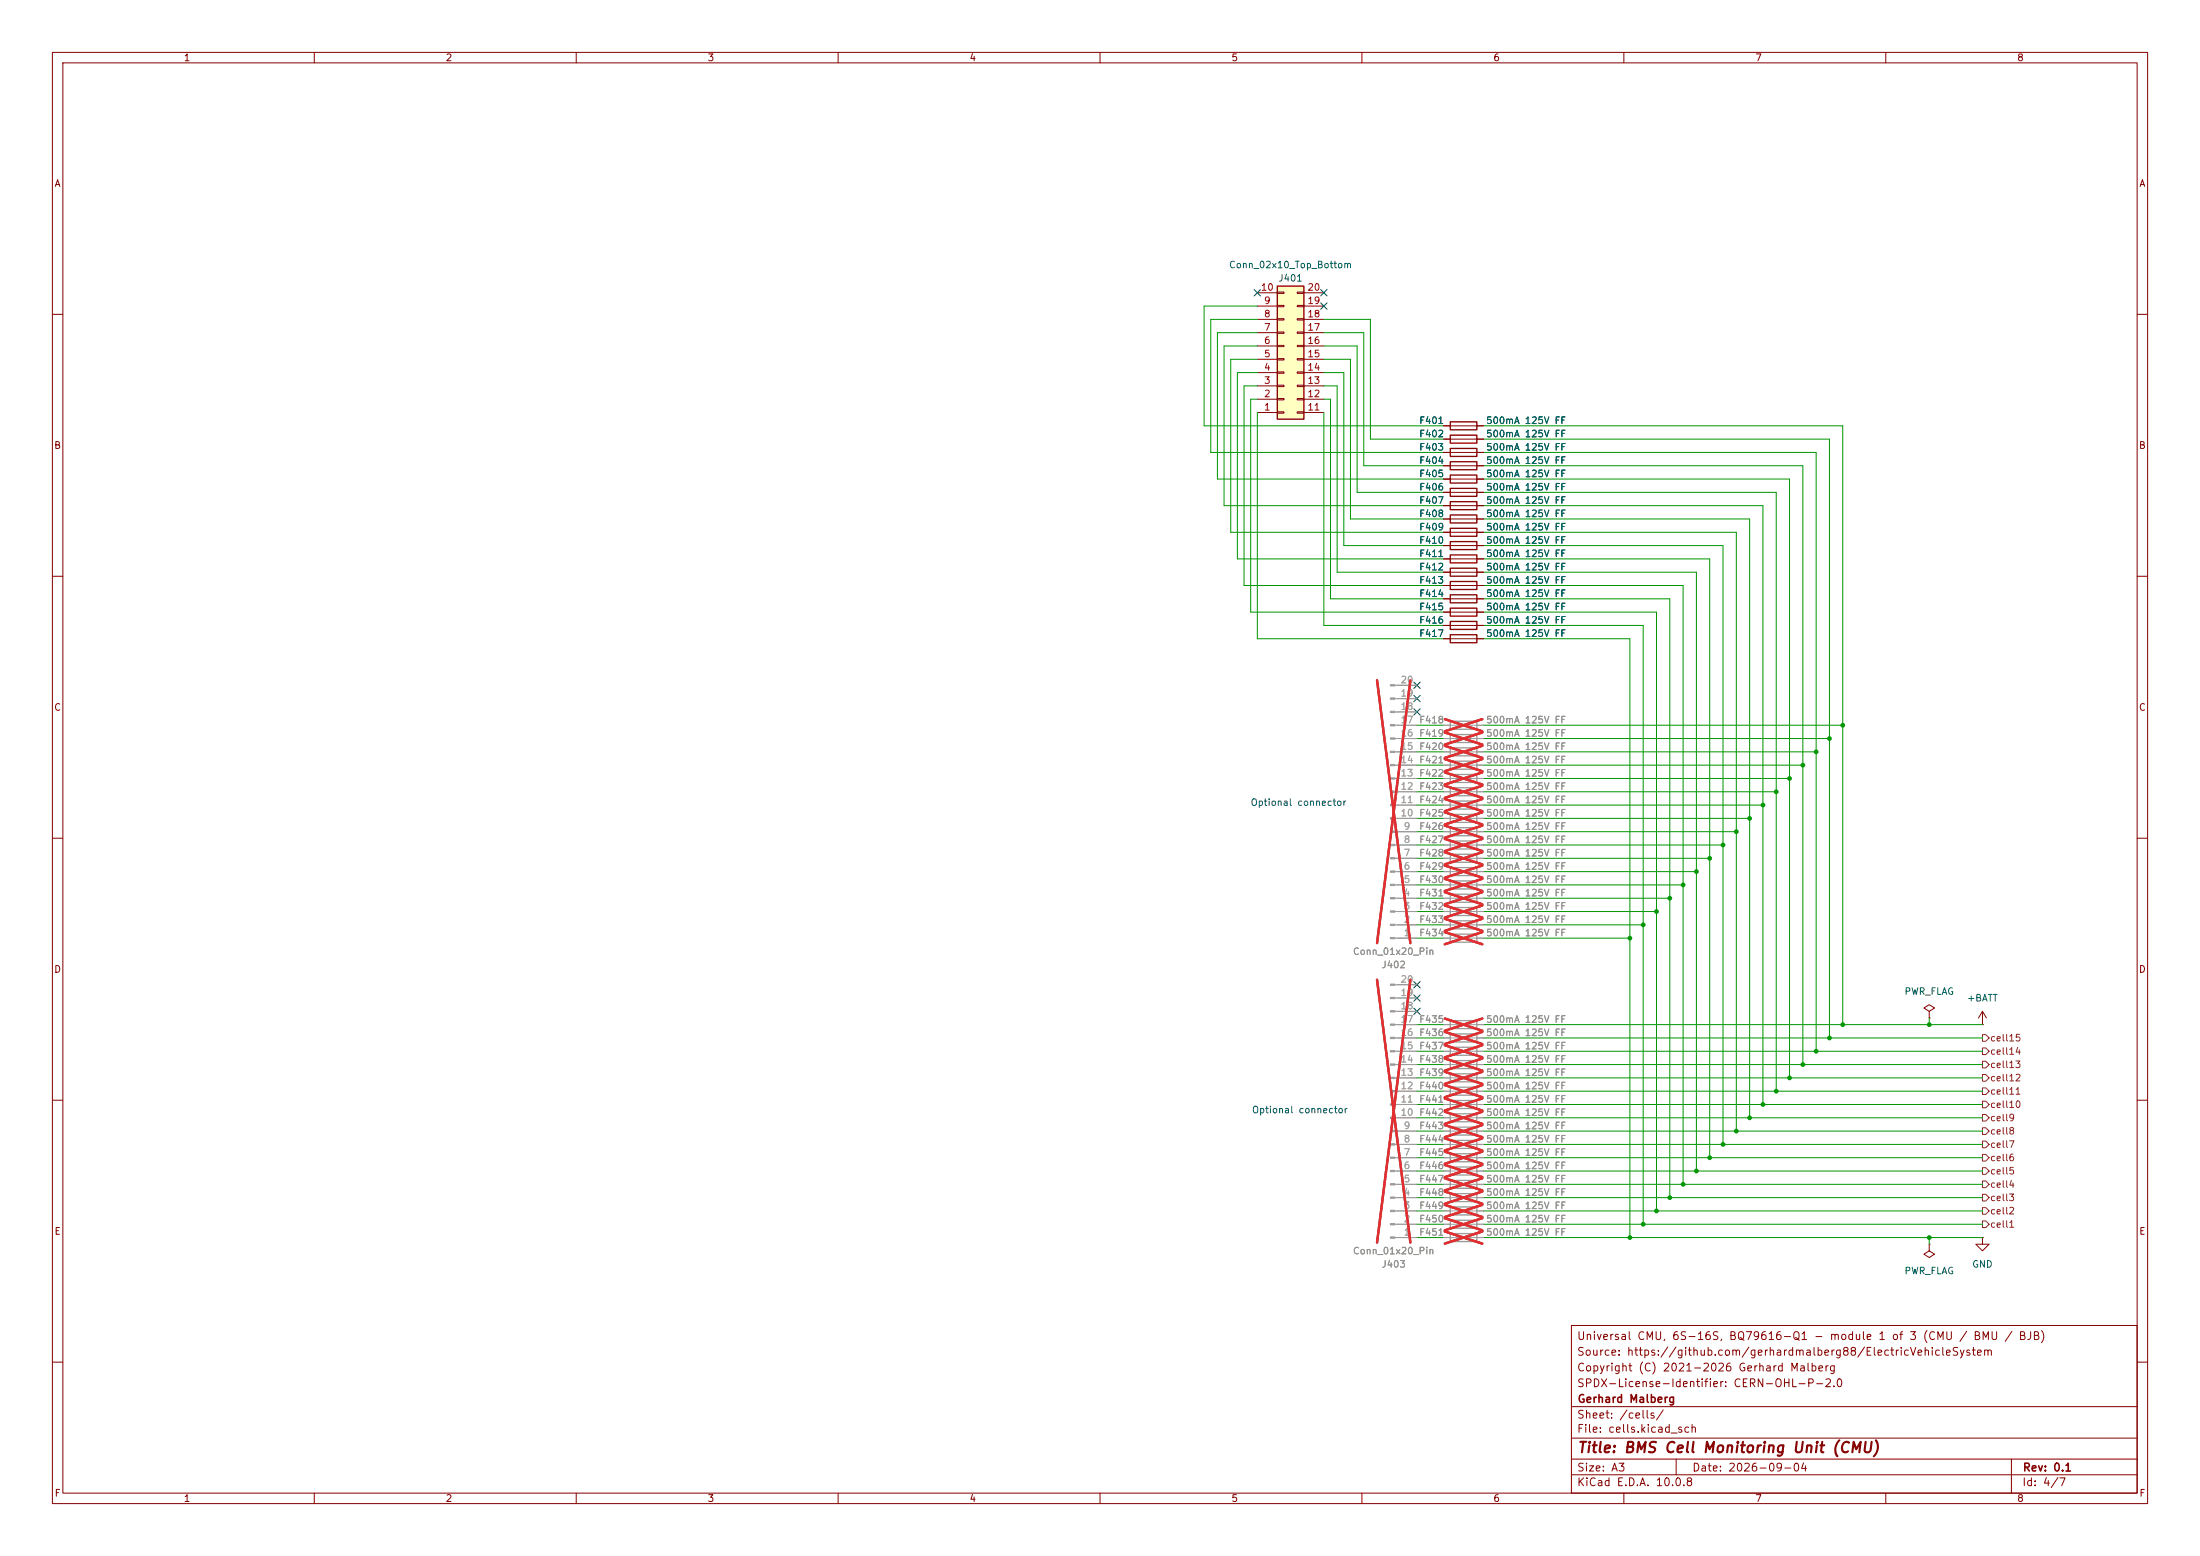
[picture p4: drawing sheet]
<svg xmlns="http://www.w3.org/2000/svg" width="420mm" height="297mm" viewBox="0 0 420 297" stroke-linecap="round" stroke-linejoin="round" font-family="sans-serif">
<g fill="none" stroke="#840000" stroke-width=".19">
<path d="M10 10h400v277h-400zM12 12h396v273h-396zM60 10v2M110 10v2M160 10v2M210 10v2M260 10v2M310 10v2M360 10v2M10 60h2M408 60h2M275.6 81.3h7.6"/>
<path d="M275.6 94h7.6M275.6 99.1h7.6M275.6 96.5h7.6M275.6 86.4h7.6M275.6 83.8h7.6M275.6 88.9h7.6M275.6 91.4h7.6M10 110h2M275.6 111.8h7.6M275.6 116.8h7.6M275.6 119.4h7.6M275.6 114.3h7.6"/>
<path d="M275.6 109.2h7.6M275.6 101.6h7.6M275.6 104.1h7.6M408 110h2M275.6 121.9h7.6M10 160h2M408 160h2M10 210h2M408 210h2M368.3 237.5v1.3l1 .6-1 .6-1-.6 1-.6M368.3 237.5h.1M378.5 236.2v1.3h1.2l-1.2 1.3-1.3-1.3h1.3"/>
<path d="M378.5 236.2h.1M300 253h108v32h-108zM10 260h2M300 278.5h108M300 274.5h108M300 268.5h108M320 278.5v3M384 278.5v6.5M408 260h2M60 285v2M110 285v2M160 285v2"/>
<path d="M210 285v2M260 285v2M300 281.5h108M310 285v2M360 285v2"/>
</g>
<g fill="#9c9b98" stroke="#9c9b98" stroke-width=".19">
<path d="M265.4 178.9h.9v.3h-.9z"/>
<path d="M265.4 176.4h.9v.3h-.9z"/>
<path d="M265.4 173.9h.9v.2h-.9z"/>
<path d="M265.4 171.3h.9v.3h-.9z"/>
<path d="M265.4 168.8h.9v.2h-.9z"/>
<path d="M265.4 166.2h.9v.3h-.9z"/>
<path d="M265.4 163.7h.9v.3h-.9z"/>
<path d="M265.4 161.2h.9v.2h-.9z"/>
<path d="M265.4 158.6h.9v.3h-.9z"/>
<path d="M265.4 156.1h.9v.2h-.9z"/>
<path d="M265.4 153.5h.9v.3h-.9z"/>
<path d="M265.4 151h.9v.3h-.9z"/>
<path d="M265.4 148.5h.9v.2h-.9z"/>
<path d="M265.4 145.9h.9v.3h-.9z"/>
<path d="M265.4 143.4h.9v.2h-.9z"/>
<path d="M265.4 140.8h.9v.3h-.9z"/>
<path d="M265.4 138.3h.9v.3h-.9z"/>
<path d="M265.4 135.8h.9v.2h-.9z"/>
<path d="M265.4 133.2h.9v.3h-.9z"/>
<path d="M265.4 130.7h.9v.2h-.9z"/>
<path d="M265.4 236.1h.9v.2h-.9z"/>
<path d="M265.4 233.6h.9v.2h-.9z"/>
<path d="M265.4 231h.9v.3h-.9z"/>
<path d="M265.4 228.5h.9v.2h-.9z"/>
<path d="M265.4 225.9h.9v.3h-.9z"/>
<path d="M265.4 223.4h.9v.2h-.9z"/>
<path d="M265.4 220.9h.9v.2h-.9z"/>
<path d="M265.4 218.3h.9v.3h-.9z"/>
<path d="M265.4 215.8h.9v.2h-.9z"/>
<path d="M265.4 213.2h.9v.3h-.9z"/>
<path d="M265.4 210.7h.9v.2h-.9z"/>
<path d="M265.4 208.2h.9v.2h-.9z"/>
<path d="M265.4 205.6h.9v.3h-.9z"/>
<path d="M265.4 203.1h.9v.2h-.9z"/>
<path d="M265.4 200.5h.9v.3h-.9z"/>
<path d="M265.4 198h.9v.2h-.9z"/>
<path d="M265.4 195.5h.9v.2h-.9z"/>
<path d="M265.4 192.9h.9v.3h-.9z"/>
<path d="M265.4 190.4h.9v.2h-.9z"/>
<path d="M265.4 187.8h.9v.3h-.9z"/>
</g>
<g fill="none" stroke="#9c9b98" stroke-width=".19">
<path d="M266.3 138.4h4.2M266.3 135.9h4.2M266.3 133.4h4.2M266.3 130.8h4.2M275.6 138.4h7.6M266.3 158.8h4.2M266.3 156.2h4.2M266.3 153.7h4.2M266.3 151.1h4.2M266.3 148.6h4.2M266.3 146.1h4.2M266.3 143.5h4.2"/>
<path d="M266.3 141h4.2M275.6 158.8h7.6M275.6 156.2h7.6M275.6 153.7h7.6M275.6 151.1h7.6M275.6 148.6h7.6M275.6 146.1h7.6M275.6 143.5h7.6M275.6 141h7.6M266.3 179.1h4.2M266.3 176.5h4.2M266.3 174h4.2"/>
<path d="M266.3 171.5h4.2M266.3 168.9h4.2M266.3 166.4h4.2M266.3 163.8h4.2M266.3 161.3h4.2M275.6 179.1h7.6M275.6 176.5h7.6M275.6 174h7.6M275.6 171.5h7.6M275.6 168.9h7.6M275.6 166.4h7.6M275.6 163.8h7.6"/>
<path d="M275.6 161.3h7.6M266.3 195.6h4.2M266.3 198.1h4.2M266.3 193h4.2M266.3 190.5h4.2M266.3 188h4.2M275.6 195.6h7.6M275.6 198.1h7.6M266.3 210.8h4.2M266.3 213.4h4.2M266.3 215.9h4.2M266.3 208.3h4.2"/>
<path d="M266.3 205.7h4.2M266.3 218.4h4.2M266.3 200.7h4.2M266.3 203.2h4.2M275.6 210.8h7.6M275.6 213.4h7.6M275.6 215.9h7.6M275.6 208.3h7.6M275.6 205.7h7.6M275.6 218.4h7.6M275.6 200.7h7.6M275.6 203.2h7.6"/>
<path d="M266.3 228.6h4.2M266.3 231.1h4.2M266.3 223.5h4.2M266.3 236.2h4.2M266.3 233.7h4.2M266.3 226.1h4.2M266.3 221h4.2M275.6 228.6h7.6M275.6 231.1h7.6M275.6 223.5h7.6M275.6 236.2h7.6M275.6 233.7h7.6"/>
<path d="M275.6 226.1h7.6"/>
</g>
<g fill="none" stroke="#e12e31" stroke-width=".46">
<path d="M262.9 129.9l6.3 50.1M269.2 129.9l-6.3 50.1M275.8 139.8l7.2 2.3M275.8 137.3l7.2 2.3M283 139.8l-7.2 2.3M283 137.3l-7.2 2.3M275.8 157.6l7.2 2.3M275.8 144.9l7.2 2.3M275.8 142.3l7.2 2.4M275.8 147.4l7.2 2.4M275.8 155l7.2 2.4M275.8 152.5l7.2 2.3"/>
<path d="M275.8 150l7.2 2.3M283 157.6l-7.2 2.3M283 144.9l-7.2 2.3M283 142.3l-7.2 2.4M283 147.4l-7.2 2.4M283 155l-7.2 2.4M283 152.5l-7.2 2.3M283 150l-7.2 2.3M275.8 160.1l7.2 2.4M275.8 175.4l7.2 2.3M275.8 177.9l7.2 2.3M275.8 170.3l7.2 2.3"/>
<path d="M275.8 172.8l7.2 2.4M275.8 165.2l7.2 2.3M275.8 167.7l7.2 2.4M275.8 162.7l7.2 2.3M283 160.1l-7.2 2.4M283 175.4l-7.2 2.3M283 177.9l-7.2 2.3M283 170.3l-7.2 2.3M283 172.8l-7.2 2.4M283 165.2l-7.2 2.3M283 167.7l-7.2 2.4M283 162.7l-7.2 2.3"/>
<path d="M262.9 187l6.3 50.2M269.2 187l-6.3 50.2M275.8 199.5l7.2 2.3M275.8 194.4l7.2 2.3M275.8 197l7.2 2.3M283 199.5l-7.2 2.3M283 194.4l-7.2 2.3M283 197l-7.2 2.3M275.8 209.7l7.2 2.3M275.8 212.2l7.2 2.3M275.8 214.7l7.2 2.4M275.8 207.1l7.2 2.3"/>
<path d="M275.8 204.6l7.2 2.3M275.8 217.3l7.2 2.3M275.8 202l7.2 2.4M283 209.7l-7.2 2.3M283 212.2l-7.2 2.3M283 214.7l-7.2 2.4M283 207.1l-7.2 2.3M283 204.6l-7.2 2.3M283 217.3l-7.2 2.3M283 202l-7.2 2.4M275.8 227.4l7.2 2.4M275.8 230l7.2 2.3"/>
<path d="M275.8 222.4l7.2 2.3M275.8 224.9l7.2 2.3M275.8 232.5l7.2 2.3M275.8 235.1l7.2 2.3M283 227.4l-7.2 2.4M283 230l-7.2 2.3M283 222.4l-7.2 2.3M283 224.9l-7.2 2.3M283 232.5l-7.2 2.3M283 235.1l-7.2 2.3"/>
</g>
<g fill="none" stroke="#840000" stroke-width=".25">
<path d="M276.9 80.5h5v1.5h-5zM276.9 93.2h5v1.5h-5zM276.9 98.3h5v1.5h-5zM276.9 95.8h5v1.5h-5zM276.9 85.6h5v1.5h-5zM276.9 83.1h5v1.5h-5zM276.9 88.1h5v1.6h-5zM276.9 90.7h5v1.5h-5zM276.9 111h5v1.5h-5zM276.9 116.1h5v1.5h-5zM276.9 118.6h5v1.5h-5zM276.9 113.5h5v1.6h-5z"/>
<path d="M276.9 108.5h5v1.5h-5zM276.9 100.8h5v1.6h-5zM276.9 103.4h5v1.5h-5zM276.9 121.2h5v1.5h-5z"/>
</g>
<g fill="none" stroke="#9c9b98" stroke-width=".25">
<path d="M276.9 137.7h5v1.5h-5zM276.9 158h5v1.5h-5zM276.9 145.3h5v1.5h-5zM276.9 140.2h5v1.5h-5zM276.9 142.7h5v1.6h-5zM276.9 147.8h5v1.6h-5zM276.9 155.4h5v1.6h-5zM276.9 152.9h5v1.5h-5zM276.9 150.4h5v1.5h-5zM276.9 160.5h5v1.6h-5zM276.9 175.8h5v1.5h-5zM276.9 178.3h5v1.5h-5z"/>
<path d="M276.9 170.7h5v1.5h-5zM276.9 173.2h5v1.6h-5zM276.9 165.6h5v1.5h-5zM276.9 168.1h5v1.6h-5zM276.9 163.1h5v1.5h-5zM276.9 199.9h5v1.5h-5zM276.9 194.8h5v1.5h-5zM276.9 197.4h5v1.5h-5zM276.9 210.1h5v1.5h-5zM276.9 212.6h5v1.5h-5zM276.9 215.1h5v1.6h-5zM276.9 207.5h5v1.5h-5z"/>
<path d="M276.9 205h5v1.5h-5zM276.9 217.7h5v1.5h-5zM276.9 202.4h5v1.6h-5zM276.9 227.8h5v1.6h-5zM276.9 230.4h5v1.5h-5zM276.9 222.8h5v1.5h-5zM276.9 225.3h5v1.5h-5zM276.9 232.9h5v1.5h-5zM276.9 235.5h5v1.5h-5z"/>
</g>
<path d="M243.8 54.6h5.1v25.4h-5.1z" fill="#ffffc2"/>
<path d="M243.8 54.6h5.1v25.4h-5.1zM276.9 105.9h5v1.5h-5z" fill="none" stroke="#840000" stroke-width=".25"/>
<g fill="none" stroke="#840000" stroke-width=".19">
<path d="M240 58.4h3.8M240 55.9h3.8M243.8 58.3h1.3v.2h-1.3zM243.8 55.8h1.3v.2h-1.3zM247.6 58.3h1.3v.2h-1.3zM247.6 55.8h1.3v.2h-1.3zM248.9 58.4h3.8M248.9 55.9h3.8M240 78.7h3.8M240 76.2h3.8M240 73.7h3.8M240 71.1h3.8"/>
<path d="M240 68.6h3.8M240 66h3.8M240 63.5h3.8M240 61h3.8M243.8 78.6h1.3v.3h-1.3zM243.8 76.1h1.3v.2h-1.3zM243.8 73.5h1.3v.3h-1.3zM243.8 71h1.3v.2h-1.3zM243.8 68.5h1.3v.2h-1.3zM243.8 65.9h1.3v.3h-1.3zM243.8 63.4h1.3v.2h-1.3zM243.8 60.8h1.3v.3h-1.3z"/>
<path d="M247.6 78.6h1.3v.3h-1.3zM247.6 76.1h1.3v.2h-1.3zM247.6 73.5h1.3v.3h-1.3zM247.6 71h1.3v.2h-1.3zM247.6 68.5h1.3v.2h-1.3zM247.6 65.9h1.3v.3h-1.3zM247.6 63.4h1.3v.2h-1.3zM247.6 60.8h1.3v.3h-1.3zM248.9 78.7h3.8M248.9 76.2h3.8M248.9 73.7h3.8M248.9 71.1h3.8"/>
<path d="M248.9 68.6h3.8M248.9 66h3.8M248.9 63.5h3.8M248.9 61h3.8M275.6 91.4h1.3M275.6 81.3h1.3M275.6 88.9h1.3M275.6 83.8h1.3M275.6 86.4h1.3M275.6 96.5h1.3M275.6 99.1h1.3M275.6 94h1.3"/>
<path d="M281.9 91.4h1.3M281.9 81.3h1.3M281.9 88.9h1.3M281.9 83.8h1.3M281.9 86.4h1.3M281.9 96.5h1.3M281.9 99.1h1.3M281.9 94h1.3M275.6 106.7h7.6M275.6 109.2h1.3M275.6 119.4h1.3M275.6 116.8h1.3"/>
<path d="M275.6 111.8h1.3M275.6 114.3h1.3M275.6 104.1h1.3M275.6 101.6h1.3M281.9 109.2h1.3M281.9 119.4h1.3M281.9 116.8h1.3M281.9 111.8h1.3M281.9 114.3h1.3M281.9 104.1h1.3M281.9 101.6h1.3M275.6 121.9h1.3"/>
<path d="M281.9 121.9h1.3M368.3 193l1-.6-1-.6-1 .6 1 .6v1.3M368.3 194.3h.1M378.5 195.6h.1M378.5 193l-.8 1.3M378.5 193l.7 1.3M378.5 193v2.6"/>
</g>
<path d="M276.9 220.2h5v1.5h-5z" fill="none" stroke="#9c9b98" stroke-width=".25"/>
<g fill="none" stroke="#9c9b98" stroke-width=".19">
<path d="M266.7 138.4h3.8M266.7 135.9h3.8M266.7 133.4h3.8M266.7 130.8h3.8M275.6 138.4h1.3M281.9 138.4h1.3M266.7 158.8h3.8M266.7 156.2h3.8M266.7 153.7h3.8M266.7 151.1h3.8M266.7 148.6h3.8M266.7 146.1h3.8"/>
<path d="M266.7 143.5h3.8M266.7 141h3.8M275.6 158.8h1.3M275.6 156.2h1.3M275.6 153.7h1.3M275.6 151.1h1.3M275.6 148.6h1.3M275.6 146.1h1.3M275.6 143.5h1.3M275.6 141h1.3M281.9 158.8h1.3M281.9 156.2h1.3"/>
<path d="M281.9 153.7h1.3M281.9 151.1h1.3M281.9 148.6h1.3M281.9 146.1h1.3M281.9 143.5h1.3M281.9 141h1.3M266.7 179.1h3.8M266.7 176.5h3.8M266.7 174h3.8M266.7 171.5h3.8M266.7 168.9h3.8M266.7 166.4h3.8"/>
<path d="M266.7 163.8h3.8M266.7 161.3h3.8M275.6 179.1h1.3M275.6 176.5h1.3M275.6 174h1.3M275.6 171.5h1.3M275.6 168.9h1.3M275.6 166.4h1.3M275.6 163.8h1.3M275.6 161.3h1.3M281.9 179.1h1.3M281.9 176.5h1.3"/>
<path d="M281.9 174h1.3M281.9 171.5h1.3M281.9 168.9h1.3M281.9 166.4h1.3M281.9 163.8h1.3M281.9 161.3h1.3M266.7 198.1h3.8M266.7 195.6h3.8M266.7 193h3.8M266.7 190.5h3.8M266.7 188h3.8M275.6 198.1h1.3"/>
<path d="M275.6 195.6h1.3M281.9 198.1h1.3M281.9 195.6h1.3M266.7 218.4h3.8M266.7 215.9h3.8M266.7 213.4h3.8M266.7 210.8h3.8M266.7 208.3h3.8M266.7 205.7h3.8M266.7 203.2h3.8M266.7 200.7h3.8M275.6 218.4h1.3"/>
<path d="M275.6 215.9h1.3M275.6 213.4h1.3M275.6 210.8h1.3M275.6 208.3h1.3M275.6 205.7h1.3M275.6 203.2h1.3M275.6 200.7h1.3M281.9 218.4h1.3M281.9 215.9h1.3M281.9 213.4h1.3M281.9 210.8h1.3M281.9 208.3h1.3"/>
<path d="M281.9 205.7h1.3M281.9 203.2h1.3M281.9 200.7h1.3M266.7 221h3.8M266.7 236.2h3.8M266.7 233.7h3.8M266.7 231.1h3.8M266.7 228.6h3.8M266.7 226.1h3.8M266.7 223.5h3.8M275.6 221h7.6M275.6 236.2h1.3"/>
<path d="M275.6 233.7h1.3M275.6 231.1h1.3M275.6 228.6h1.3M275.6 226.1h1.3M275.6 223.5h1.3M281.9 236.2h1.3M281.9 233.7h1.3M281.9 231.1h1.3M281.9 228.6h1.3M281.9 226.1h1.3M281.9 223.5h1.3"/>
</g>
<g fill="none" stroke="#e12e31" stroke-width=".46">
<path d="M262.9 129.9l6.3 50.1M269.2 129.9l-6.3 50.1M275.8 139.8l7.2 2.3M275.8 137.3l7.2 2.3M283 139.8l-7.2 2.3M283 137.3l-7.2 2.3M275.8 157.6l7.2 2.3M275.8 150l7.2 2.3M275.8 152.5l7.2 2.3M275.8 155l7.2 2.4M275.8 144.9l7.2 2.3M275.8 142.3l7.2 2.4"/>
<path d="M275.8 147.4l7.2 2.4M283 157.6l-7.2 2.3M283 150l-7.2 2.3M283 152.5l-7.2 2.3M283 155l-7.2 2.4M283 144.9l-7.2 2.3M283 142.3l-7.2 2.4M283 147.4l-7.2 2.4M275.8 177.9l7.2 2.3M275.8 160.1l7.2 2.4M275.8 162.7l7.2 2.3M275.8 170.3l7.2 2.3"/>
<path d="M275.8 172.8l7.2 2.4M275.8 165.2l7.2 2.3M275.8 167.7l7.2 2.4M275.8 175.4l7.2 2.3M283 177.9l-7.2 2.3M283 160.1l-7.2 2.4M283 162.7l-7.2 2.3M283 170.3l-7.2 2.3M283 172.8l-7.2 2.4M283 165.2l-7.2 2.3M283 167.7l-7.2 2.4M283 175.4l-7.2 2.3"/>
<path d="M262.9 187l6.3 50.2M269.2 187l-6.3 50.2M275.8 197l7.2 2.3M275.8 194.4l7.2 2.3M275.8 199.5l7.2 2.3M283 197l-7.2 2.3M283 194.4l-7.2 2.3M283 199.5l-7.2 2.3M275.8 219.8l7.2 2.3M275.8 217.3l7.2 2.3M275.8 209.7l7.2 2.3M275.8 212.2l7.2 2.3"/>
<path d="M275.8 214.7l7.2 2.4M275.8 207.1l7.2 2.3M275.8 204.6l7.2 2.3M275.8 202l7.2 2.4M283 219.8l-7.2 2.3M283 217.3l-7.2 2.3M283 209.7l-7.2 2.3M283 212.2l-7.2 2.3M283 214.7l-7.2 2.4M283 207.1l-7.2 2.3M283 204.6l-7.2 2.3M283 202l-7.2 2.4"/>
<path d="M275.8 232.5l7.2 2.3M275.8 235.1l7.2 2.3M275.8 222.4l7.2 2.3M275.8 230l7.2 2.3M275.8 227.4l7.2 2.4M275.8 224.9l7.2 2.3M283 232.5l-7.2 2.3M283 235.1l-7.2 2.3M283 222.4l-7.2 2.3M283 230l-7.2 2.3M283 227.4l-7.2 2.4M283 224.9l-7.2 2.3"/>
</g>
<g fill="none" stroke="#725600" stroke-width=".19">
<path d="M378.5 197.5h.6l.6 .6-.6 .7h-.6zM378.5 212.7h.6l.6 .7-.6 .6h-.6zM378.5 210.2h.6l.6 .6-.6 .7h-.6zM378.5 207.6h.6l.6 .7-.6 .6h-.6zM378.5 217.8h.6l.6 .6-.6 .7h-.6zM378.5 215.3h.6l.6 .6-.6 .6h-.6zM378.5 200h.6l.6 .7-.6 .6h-.6zM378.5 205.1h.6l.6 .6-.6 .7h-.6zM378.5 202.6h.6l.6 .6-.6 .6h-.6zM378.5 220.3h.6l.6 .7-.6 .6h-.6zM378.5 230.5h.6l.6 .6-.6 .7h-.6zM378.5 225.4h.6l.6 .7-.6 .6h-.6z"/>
<path d="M378.5 233h.6l.6 .7-.6 .6h-.6zM378.5 228h.6l.6 .6-.6 .6h-.6zM378.5 222.9h.6l.6 .6-.6 .7h-.6z"/>
</g>
<g fill="none" stroke="#009600" stroke-width=".19">
<path d="M240 58.4h-10.1v22.9h45.7M240 78.7v43.2h35.6M240 71.1h-3.8v35.6h39.4M240 61h-8.9v25.4h44.5M240 68.6h-5.1v33h40.7M240 63.5h-7.6v27.9h43.2M240 66h-6.3v30.5h41.9M240 76.2h-1.2v40.6h36.8M240 73.7h-2.5v38.1h38.1M252.7 78.7v40.7h22.9M252.7 66h6.4v28h16.5M252.7 73.7h2.6v35.5h20.3"/>
<path d="M252.7 76.2h1.3v38.1h21.6M252.7 68.6h5.1v30.5h17.8M252.7 71.1h3.8v33h19.1M252.7 61h8.9v22.8h14M252.7 63.5h7.6v25.4h15.3M283.2 81.3h68.6v114.3M283.2 86.4h63.5v114.3M283.2 91.4h58.4v114.3M283.2 96.5h53.3v114.3M283.2 94h55.9v114.3M283.2 99.1h50.8v114.3M283.2 83.8h66v114.3"/>
<path d="M283.2 88.9h61v114.3M283.2 106.7h43.2v114.3M283.2 101.6h48.3v114.3M283.2 109.2h40.6v114.3M283.2 111.8h38.1v114.3M283.2 104.1h45.7v114.3M283.2 119.4h30.5v114.3M283.2 114.3h35.6v114.3M283.2 116.8h33v114.3M270.5 138.4h5.1M283.2 121.9h27.9v114.3M283.2 138.4h68.6"/>
<path d="M270.5 146.1h5.1M270.5 141h5.1M270.5 156.2h5.1M270.5 153.7h5.1M270.5 148.6h5.1M270.5 143.5h5.1M270.5 151.1h5.1M270.5 158.8h5.1M283.2 146.1h61M283.2 141h66M283.2 156.2h50.8M283.2 153.7h53.3"/>
<path d="M283.2 148.6h58.4M283.2 143.5h63.5M283.2 151.1h55.9M283.2 158.8h48.3M270.5 161.3h5.1M270.5 168.9h5.1M270.5 176.5h5.1M270.5 171.5h5.1M270.5 179.1h5.1M270.5 174h5.1M270.5 166.4h5.1M270.5 163.8h5.1"/>
<path d="M283.2 161.3h45.7M283.2 168.9h38.1M283.2 176.5h30.5M283.2 171.5h35.6M283.2 179.1h27.9M283.2 174h33M283.2 166.4h40.6M283.2 163.8h43.2M270.5 195.6h5.1M270.5 198.1h5.1M283.2 195.6h95.3M283.2 198.1h95.3"/>
<path d="M368.3 194.3v1.3M270.5 200.7h5.1M270.5 203.2h5.1M270.5 205.7h5.1M270.5 210.8h5.1M270.5 208.3h5.1M270.5 213.4h5.1M270.5 218.4h5.1M270.5 215.9h5.1M283.2 200.7h95.3M283.2 203.2h95.3M283.2 205.7h95.3"/>
<path d="M283.2 210.8h95.3M283.2 208.3h95.3M283.2 213.4h95.3M283.2 218.4h95.3M283.2 215.9h95.3M270.5 221h5.1M270.5 226.1h5.1M270.5 223.5h5.1M270.5 233.7h5.1M270.5 228.6h5.1M270.5 236.2h5.1M270.5 231.1h5.1"/>
<path d="M283.2 221h95.3M283.2 226.1h95.3M283.2 223.5h95.3M283.2 233.7h95.3M283.2 228.6h95.3M283.2 236.2h95.3M283.2 231.1h95.3M368.3 236.2v1.3"/>
</g>
<g fill="none" stroke="#000084" stroke-width=".19">
<path d="M239.4 55.3l1.2 1.2M240.6 55.3l-1.2 1.2M252.1 55.3l1.2 1.2M252.1 57.8l1.2 1.2M253.3 55.3l-1.2 1.2M253.3 57.8l-1.2 1.2M269.9 130.2l1.2 1.2M269.9 132.7l1.2 1.3M269.9 135.3l1.2 1.2M271.1 130.2l-1.2 1.2M271.1 132.7l-1.2 1.3M271.1 135.3l-1.2 1.2"/>
<path d="M269.9 187.4l1.2 1.2M269.9 189.9l1.2 1.2M269.9 192.4l1.2 1.2M271.1 187.4l-1.2 1.2M271.1 189.9l-1.2 1.2M271.1 192.4l-1.2 1.2"/>
</g>
<g fill="#009600">
<circle cx="341.6" cy="205.7" r=".46"/>
<circle cx="346.7" cy="200.7" r=".46"/>
<circle cx="344.2" cy="203.2" r=".46"/>
<circle cx="351.8" cy="195.6" r=".46"/>
<circle cx="349.2" cy="198.1" r=".46"/>
<circle cx="336.5" cy="210.8" r=".46"/>
<circle cx="339.1" cy="208.3" r=".46"/>
<circle cx="368.3" cy="236.2" r=".46"/>
<circle cx="368.3" cy="195.6" r=".46"/>
<circle cx="339.1" cy="151.1" r=".46"/>
<circle cx="351.8" cy="138.4" r=".46"/>
<circle cx="341.6" cy="148.6" r=".46"/>
<circle cx="336.5" cy="153.7" r=".46"/>
<circle cx="344.2" cy="146.1" r=".46"/>
<circle cx="323.8" cy="166.4" r=".46"/>
<circle cx="334" cy="156.2" r=".46"/>
<circle cx="331.5" cy="158.8" r=".46"/>
<circle cx="328.9" cy="161.3" r=".46"/>
<circle cx="326.4" cy="163.8" r=".46"/>
<circle cx="334" cy="213.4" r=".46"/>
<circle cx="331.5" cy="215.9" r=".46"/>
<circle cx="323.8" cy="223.5" r=".46"/>
<circle cx="326.4" cy="221" r=".46"/>
<circle cx="328.9" cy="218.4" r=".46"/>
<circle cx="311.1" cy="236.2" r=".46"/>
<circle cx="321.3" cy="226.1" r=".46"/>
<circle cx="318.8" cy="228.6" r=".46"/>
<circle cx="313.7" cy="233.7" r=".46"/>
<circle cx="311.1" cy="179.1" r=".46"/>
<circle cx="316.2" cy="231.1" r=".46"/>
<circle cx="313.7" cy="176.5" r=".46"/>
<circle cx="316.2" cy="174" r=".46"/>
<circle cx="321.3" cy="168.9" r=".46"/>
<circle cx="318.8" cy="171.5" r=".46"/>
<circle cx="349.2" cy="141" r=".46"/>
<circle cx="346.7" cy="143.5" r=".46"/>
</g>
<text font-size="2" fill="#840000" x="301" y="277.8">Title: BMS Cell Monitoring Unit (CMU)</text>
<g font-size="1.5" fill="#840000">
<text x="300.9" y="256.1">Universal CMU, 6S-16S, BQ79616-Q1 - module 1 of 3 (CMU / BMU / BJB)</text>
<text x="300.9" y="262.1">Copyright (C) 2021-2026 Gerhard Malberg</text>
<text x="300.9" y="259.1">Source: https://github.com/gerhardmalberg88/ElectricVehicleSystem</text>
<text x="300.9" y="265.1">SPDX-License-Identifier: CERN-OHL-P-2.0</text>
<text x="301" y="268.1">Gerhard Malberg</text>
<text x="300.9" y="273.8">File: cells.kicad_sch</text>
<text x="300.9" y="271.1">Sheet: /cells/</text>
<text x="300.9" y="281.2">Size: A3</text>
<text x="322.9" y="281.2">Date: 2026-09-04</text>
<text x="386" y="281.2">Rev: 0.1</text>
<text x="300.9" y="284">KiCad E.D.A. 10.0.8</text>
<text x="385.9" y="284">Id: 4/7</text>
</g>
<g font-size="1.3" fill="#840000">
<text x="35" y="12">1</text>
<text x="85" y="12">2</text>
<text x="135" y="12">3</text>
<text x="185" y="12">4</text>
<text x="235" y="12">5</text>
<text x="285" y="12">6</text>
<text x="335" y="12">7</text>
<text x="385" y="12">8</text>
<text x="10.3" y="36">A</text>
<text x="408.3" y="36">A</text>
<text x="10.2" y="86">B</text>
<text x="408.2" y="86">B</text>
<text x="10.2" y="136">C</text>
<text x="408.2" y="136">C</text>
<text x="10.2" y="186">D</text>
<text x="408.2" y="186">D</text>
<text x="10.3" y="236">E</text>
<text x="408.3" y="236">E</text>
<text x="10.3" y="286">F</text>
<text x="35" y="287">1</text>
<text x="85" y="287">2</text>
<text x="135" y="287">3</text>
<text x="185" y="287">4</text>
<text x="235" y="287">5</text>
<text x="285" y="287">6</text>
<text x="335" y="287">7</text>
<text x="385" y="287">8</text>
<text x="408.3" y="286">F</text>
</g>
<g font-size="1.3" fill="#006464">
<text x="234.5" y="51.5">Conn_02x10_Top_Bottom</text>
<text x="244" y="54">J401</text>
<text x="270.8" y="81.2">F401</text>
<text x="270.8" y="83.8">F402</text>
<text x="283.6" y="81.2">500mA 125V FF</text>
<text x="283.6" y="83.8">500mA 125V FF</text>
<text x="270.8" y="86.3">F403</text>
<text x="270.8" y="88.8">F404</text>
<text x="283.6" y="86.3">500mA 125V FF</text>
<text x="283.6" y="88.8">500mA 125V FF</text>
<text x="270.8" y="93.9">F406</text>
<text x="270.8" y="91.4">F405</text>
<text x="283.6" y="93.9">500mA 125V FF</text>
<text x="283.6" y="91.4">500mA 125V FF</text>
<text x="270.8" y="101.5">F409</text>
<text x="270.8" y="99">F408</text>
<text x="270.8" y="96.5">F407</text>
<text x="283.6" y="101.5">500mA 125V FF</text>
<text x="283.6" y="99">500mA 125V FF</text>
<text x="283.6" y="96.5">500mA 125V FF</text>
<text x="270.8" y="104.1">F410</text>
<text x="270.8" y="106.6">F411</text>
<text x="283.6" y="104.1">500mA 125V FF</text>
<text x="283.6" y="106.6">500mA 125V FF</text>
<text x="270.8" y="111.7">F413</text>
<text x="270.8" y="109.2">F412</text>
<text x="283.6" y="111.7">500mA 125V FF</text>
<text x="283.6" y="109.2">500mA 125V FF</text>
<text x="283.6" y="111.7">500mA 125V FF</text>
<text x="270.8" y="116.8">F415</text>
<text x="270.8" y="119.3">F416</text>
<text x="270.8" y="114.2">F414</text>
<text x="283.6" y="116.8">500mA 125V FF</text>
<text x="283.6" y="119.3">500mA 125V FF</text>
<text x="283.6" y="114.2">500mA 125V FF</text>
<text x="283.6" y="119.3">500mA 125V FF</text>
<text x="283.6" y="116.8">500mA 125V FF</text>
<text x="283.6" y="114.2">500mA 125V FF</text>
<text x="270.8" y="121.9">F417</text>
<text x="283.6" y="121.9">500mA 125V FF</text>
<text x="283.6" y="121.9">500mA 125V FF</text>
<text x="363.5" y="190.2">PWR_FLAG</text>
<text x="375.4" y="191.5">+BATT</text>
<text x="363.5" y="243.5">PWR_FLAG</text>
<text x="376.4" y="242.3">GND</text>
</g>
<g font-size="1.3" fill="#a90000">
<text x="240.6" y="55.8">10</text>
<text x="241.2" y="58.3">9</text>
<text x="249.5" y="58.3">19</text>
<text x="249.5" y="55.8">20</text>
<text x="241.2" y="66">6</text>
<text x="241.2" y="63.4">7</text>
<text x="241.2" y="60.9">8</text>
<text x="249.5" y="66">16</text>
<text x="249.5" y="63.4">17</text>
<text x="249.5" y="60.9">18</text>
<text x="241.2" y="71">4</text>
<text x="241.2" y="68.5">5</text>
<text x="249.5" y="71">14</text>
<text x="249.5" y="68.5">15</text>
<text x="241.2" y="76.1">2</text>
<text x="241.2" y="73.6">3</text>
<text x="249.5" y="76.1">12</text>
<text x="249.5" y="73.6">13</text>
<text x="241.2" y="78.7">1</text>
<text x="249.5" y="78.7">11</text>
</g>
<g font-size="1.3" fill="#a5a4a2">
<text x="267.3" y="130.7">20</text>
<text x="267.3" y="135.8">18</text>
<text x="267.3" y="133.3">19</text>
<text x="267.3" y="143.4">15</text>
<text x="267.3" y="140.9">16</text>
<text x="267.3" y="138.3">17</text>
<text x="267.3" y="148.5">13</text>
<text x="267.3" y="146">14</text>
<text x="267.3" y="153.6">11</text>
<text x="267.3" y="151">12</text>
<text x="267.3" y="156.1">10</text>
<text x="267.9" y="161.2">8</text>
<text x="267.9" y="158.7">9</text>
<text x="267.9" y="166.3">6</text>
<text x="267.9" y="163.7">7</text>
<text x="267.9" y="173.9">3</text>
<text x="267.9" y="171.4">4</text>
<text x="267.9" y="168.8">5</text>
<text x="267.9" y="179">1</text>
<text x="267.9" y="176.4">2</text>
<text x="267.3" y="190.4">19</text>
<text x="267.3" y="187.9">20</text>
<text x="267.3" y="195.5">17</text>
<text x="267.3" y="193">18</text>
<text x="267.3" y="203.1">14</text>
<text x="267.3" y="200.6">15</text>
<text x="267.3" y="198">16</text>
<text x="267.3" y="208.2">12</text>
<text x="267.3" y="205.7">13</text>
<text x="267.3" y="213.3">10</text>
<text x="267.3" y="210.7">11</text>
<text x="267.9" y="215.8">9</text>
<text x="267.9" y="220.9">7</text>
<text x="267.9" y="218.4">8</text>
<text x="267.9" y="226">5</text>
<text x="267.9" y="223.4">6</text>
<text x="267.9" y="233.6">2</text>
<text x="267.9" y="231.1">3</text>
<text x="267.9" y="228.5">4</text>
<text x="267.9" y="236.1">1</text>
</g>
<g font-size="1.3" fill="#939391">
<text x="270.8" y="140.9">F419</text>
<text x="270.8" y="143.5">F420</text>
<text x="270.8" y="138.4">F418</text>
<text x="283.6" y="140.9">500mA 125V FF</text>
<text x="283.6" y="143.5">500mA 125V FF</text>
<text x="283.6" y="138.4">500mA 125V FF</text>
<text x="270.8" y="146">F421</text>
<text x="270.8" y="148.5">F422</text>
<text x="283.6" y="146">500mA 125V FF</text>
<text x="283.6" y="148.5">500mA 125V FF</text>
<text x="270.8" y="153.6">F424</text>
<text x="270.8" y="151.1">F423</text>
<text x="283.6" y="153.6">500mA 125V FF</text>
<text x="283.6" y="151.1">500mA 125V FF</text>
<text x="270.8" y="161.2">F427</text>
<text x="270.8" y="158.7">F426</text>
<text x="270.8" y="156.2">F425</text>
<text x="283.6" y="161.2">500mA 125V FF</text>
<text x="283.6" y="158.7">500mA 125V FF</text>
<text x="283.6" y="156.2">500mA 125V FF</text>
<text x="283.6" y="158.7">500mA 125V FF</text>
<text x="283.6" y="161.2">500mA 125V FF</text>
<text x="270.8" y="166.3">F429</text>
<text x="270.8" y="163.8">F428</text>
<text x="283.6" y="166.3">500mA 125V FF</text>
<text x="283.6" y="163.8">500mA 125V FF</text>
<text x="270.8" y="171.4">F431</text>
<text x="270.8" y="173.9">F432</text>
<text x="270.8" y="168.9">F430</text>
<text x="283.6" y="171.4">500mA 125V FF</text>
<text x="283.6" y="173.9">500mA 125V FF</text>
<text x="283.6" y="168.9">500mA 125V FF</text>
<text x="270.8" y="176.5">F433</text>
<text x="270.8" y="179">F434</text>
<text x="283.6" y="176.5">500mA 125V FF</text>
<text x="283.6" y="179">500mA 125V FF</text>
<text x="283.6" y="176.5">500mA 125V FF</text>
<text x="258.2" y="182.6">Conn_01x20_Pin</text>
<text x="263.6" y="185.1">J402</text>
<text x="270.8" y="195.5">F435</text>
<text x="283.6" y="195.5">500mA 125V FF</text>
<text x="270.8" y="200.6">F437</text>
<text x="270.8" y="203.1">F438</text>
<text x="270.8" y="198.1">F436</text>
<text x="283.6" y="200.6">500mA 125V FF</text>
<text x="283.6" y="203.1">500mA 125V FF</text>
<text x="283.6" y="198.1">500mA 125V FF</text>
<text x="270.8" y="208.2">F440</text>
<text x="270.8" y="205.7">F439</text>
<text x="283.6" y="208.2">500mA 125V FF</text>
<text x="283.6" y="205.7">500mA 125V FF</text>
<text x="283.6" y="208.2">500mA 125V FF</text>
<text x="283.6" y="205.7">500mA 125V FF</text>
<text x="270.8" y="210.8">F441</text>
<text x="270.8" y="213.3">F442</text>
<text x="270.8" y="215.8">F443</text>
<text x="283.6" y="210.8">500mA 125V FF</text>
<text x="283.6" y="213.3">500mA 125V FF</text>
<text x="283.6" y="215.8">500mA 125V FF</text>
<text x="283.6" y="210.8">500mA 125V FF</text>
<text x="283.6" y="213.3">500mA 125V FF</text>
<text x="283.6" y="215.8">500mA 125V FF</text>
<text x="270.8" y="218.4">F444</text>
<text x="270.8" y="220.9">F445</text>
<text x="283.6" y="218.4">500mA 125V FF</text>
<text x="283.6" y="220.9">500mA 125V FF</text>
<text x="270.8" y="223.5">F446</text>
<text x="270.8" y="226">F447</text>
<text x="283.6" y="223.5">500mA 125V FF</text>
<text x="283.6" y="226">500mA 125V FF</text>
<text x="270.8" y="228.5">F448</text>
<text x="270.8" y="231.1">F449</text>
<text x="270.8" y="233.6">F450</text>
<text x="283.6" y="228.5">500mA 125V FF</text>
<text x="283.6" y="231.1">500mA 125V FF</text>
<text x="283.6" y="233.6">500mA 125V FF</text>
<text x="258.2" y="239.7">Conn_01x20_Pin</text>
<text x="270.8" y="236.2">F451</text>
<text x="283.6" y="236.2">500mA 125V FF</text>
<text x="263.6" y="242.3">J403</text>
</g>
<g font-size="1.3" fill="#0000c2">
<text x="238.6" y="154.1">Optional connector</text>
<text x="238.9" y="212.8">Optional connector</text>
</g>
<g font-size="1.3" fill="#725600">
<text x="379.8" y="201.6">cell14</text>
<text x="379.8" y="199.1">cell15</text>
<text x="379.8" y="209.2">cell11</text>
<text x="379.8" y="206.7">cell12</text>
<text x="379.8" y="204.2">cell13</text>
<text x="379.8" y="214.3">cell9</text>
<text x="379.8" y="211.8">cell10</text>
<text x="379.8" y="219.4">cell7</text>
<text x="379.8" y="221.9">cell6</text>
<text x="379.8" y="216.9">cell8</text>
<text x="379.8" y="227">cell4</text>
<text x="379.8" y="224.5">cell5</text>
<text x="379.8" y="232.1">cell2</text>
<text x="379.8" y="229.6">cell3</text>
<text x="379.8" y="234.6">cell1</text>
</g>
</svg>
